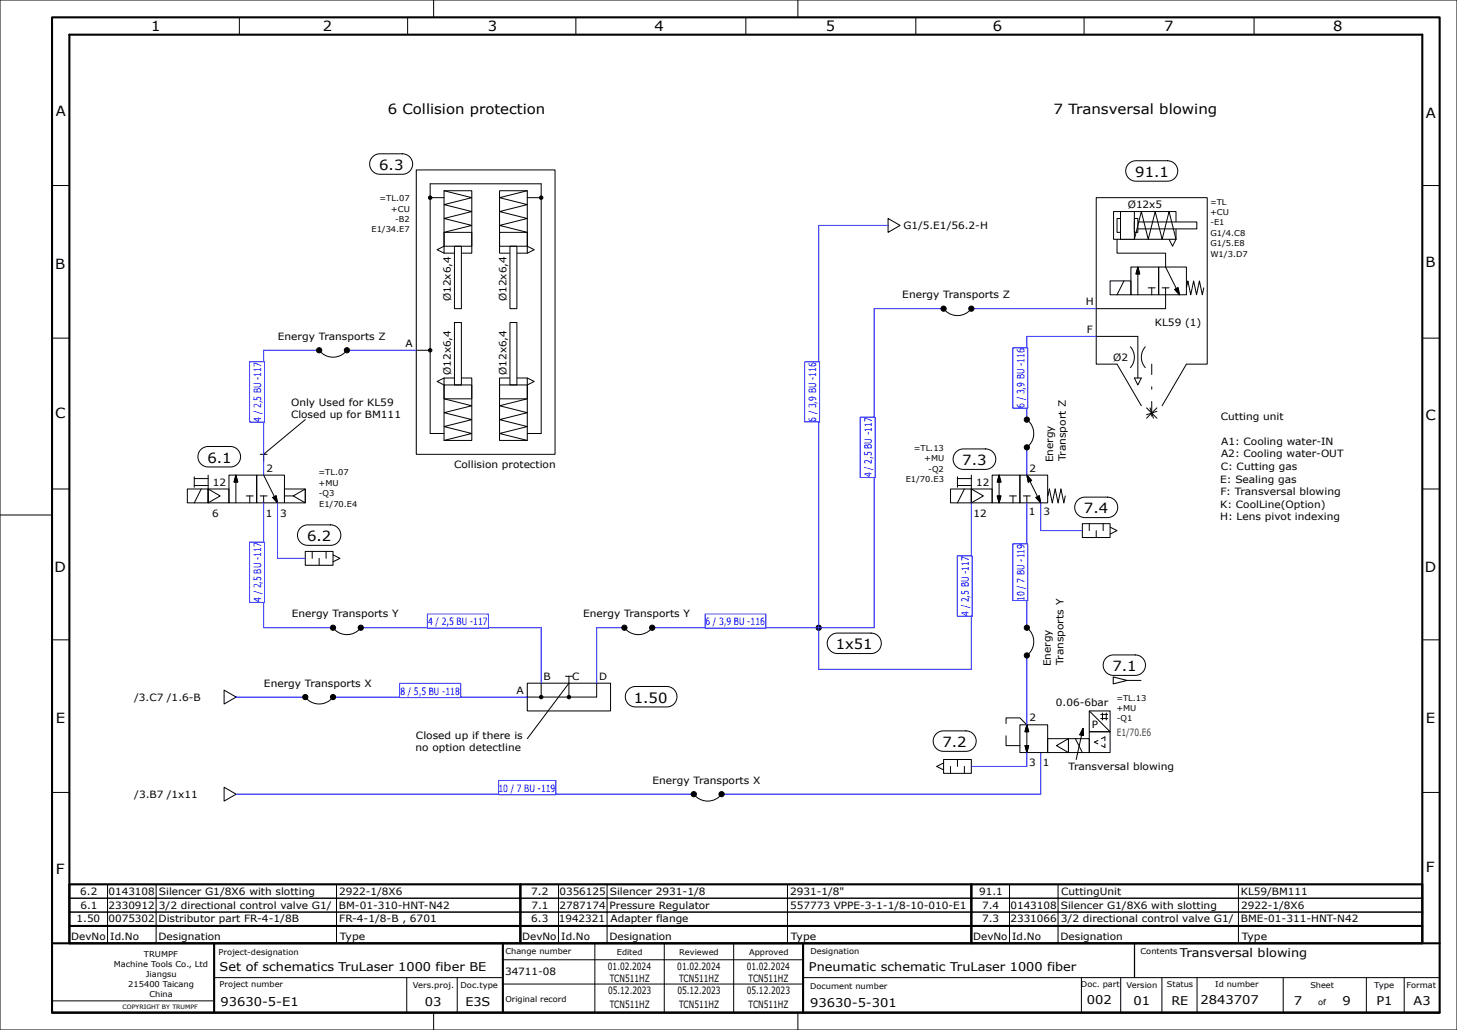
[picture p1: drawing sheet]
<svg xmlns="http://www.w3.org/2000/svg" width="420mm" height="297mm" viewBox="0 0 420 297" stroke-linecap="round" stroke-linejoin="round" font-family="sans-serif">
<path d="M15 5h400v287h-400zM15 272h400M20 272v-262h390v262M61.7 272.2v19.8M145 272v19.8M231.5 272.2v19.7M15 292h400" fill="none" stroke="#000" stroke-width=".6"/>
<g fill="none" stroke="#000" stroke-width=".29">
<path d="M0 0h420v297h-420zM69 5v5M117.5 5v5M125 0v5M166 5v5M215 5v5M230 0v5M264 5v5M312.5 5v5M361.5 5v5M15 53.5h5M410 53.5h5"/>
<path d="M256 63l3.5 2-3.5 2zM337 69l1 2 1-2M15 97.5h5M331 83h2M332 83v2M335 83h2M336 83v2M410 97.5h5M88 121l-11.9 9.9M0 148.5h15M15 141h5M410 141h5"/>
<path d="M15 184.5h5M64.6 199l3.5 2-3.5 2zM152 197h24v8h-24zM156 197v4M172 197v4h-20M410 184.5h5M164 201v-4l-12 16M15 228.5h5M64.6 227l3.5 2-3.5 2zM410 228.5h5M144.8 276.8h86.7M171.5 272v20"/>
<path d="M191.5 272v20M211.5 272v20M327 271.8v10M327.1 271.8v10M14.9 288.6h46.6M61.7 281.9h83.1M117.3 281.9v10M125 292v5M131.8 281.9v10.1M144.8 283.8h86.7M230 292v5M231.3 281.9h183.6"/>
<path d="M311.7 281.9v10M323.1 282v10M334.9 282v10M345.1 281.9v10.1M369.9 281.9v9.8M393.9 281.9v10M404.8 281.9v10"/>
</g>
<g fill="#000" stroke="#000" stroke-width=".29">
<circle cx="156" cy="201" r=".5"/>
<circle cx="164" cy="201" r=".5"/>
</g>
<path d="M300 217v12" fill="none" stroke="#00f" stroke-width=".29"/>
<path d="M322 63h1v4h-1z" fill-rule="evenodd" fill="#fff" stroke="#000" stroke-width=".29"/>
<path d="M321 61h18v8h-18zM326 77h8v8h-8zM328 77l.5 2h-1zM328 79v6M334 77h8v8h-8zM336 77l3.1 6.2M320 81h6v4h-6zM324 81l-2 4M336 85v4h-20M338.6 83.5l1-.5 .4 2zM342 83l.4-2 .8 4 .9-4 .8 4 .9-4 .8 4 .4-2" fill="none" stroke="#000" stroke-width=".29"/>
<g fill="#000" stroke="#000" stroke-width=".29">
<path d="M328 77l.5 2h-1z" fill-rule="evenodd"/>
<path d="M338.6 83.5l1-.5 .4 2z" fill-rule="evenodd"/>
</g>
<g fill="#fff" stroke="#000" stroke-width=".29">
<path d="M323 61h4v8h-4z" fill-rule="evenodd"/>
<path d="M327 64h18v2h-18z" fill-rule="evenodd"/>
</g>
<path d="M322 69v4h14v4" fill="none" stroke="#000" stroke-width=".29"/>
<path d="M327 63h1v4h-1z" fill-rule="evenodd" fill="#fff" stroke="#000" stroke-width=".29"/>
<g fill="none" stroke="#000" stroke-width=".29">
<path d="M128 55h8v18h-8zM327 69l2-8 2 8 2-8 2 8 2-8 2 8M316 97h12v12M325.9 100a4.5 4.5 0 0 1 0 6M327 109h2l-1 2zM329 117l-7-12h-6v-48h32v48h-6l-7 12M330.1 100a4.5 4.5 0 0 0 0 6M330.5 117.6l3 3M331.5 117.6l1 3M333.5 117.6l-3 3M333.5 118.6l-3 1M276 137.5v3"/>
<path d="M276 138h4M280 137v4M286 137h8v8h-8zM288 137l.5 2h-1zM288 137v6M294 137h8v8h-8zM296 137l1.4 1.5-1 .5zM296.9 138.8l2.2 4.4M274 141h6v4h-6zM276 140h4M278 141l-2 4M280 141l3.5 2-3.5 2z"/>
<path d="M280 141h6v4h-6zM287.5 143h1l-.5 2zM291 143h2M292 143v2M295 143h2M296 143v2M298.6 143.5l1-.5 .4 2zM302.1 143l.4-2 .8 4 .9-4 .8 4 .8-4 .9 4 .4-2"/>
</g>
<path d="M332 120v-15" fill="none" stroke="#000" stroke-width=".29" stroke-dasharray="4.2 3.5 .7 3.5"/>
<path d="M288 137l.5 2h-1zM296 137l1.4 1.5-1 .5zM287.5 143h1l-.5 2zM298.6 143.5l1-.5 .4 2z" fill="#000" stroke="#000" stroke-width=".29"/>
<path d="M296 97h20" fill="none" stroke="#00f" stroke-width=".29"/>
<path d="M131 71h2v18h-2z" fill-rule="evenodd" fill="#fff" stroke="#000" stroke-width=".29"/>
<path d="M128 55l8 2-8 2 8 2-8 2 8 2-8 2M144 55h8v18h-8zM128 67h8v4h-8zM128 71l-2 1 2 1" fill="none" stroke="#000" stroke-width=".29"/>
<path d="M147 71h2v18h-2z" fill-rule="evenodd" fill="#fff" stroke="#000" stroke-width=".29"/>
<path d="M152 55l-8 2 8 2-8 2 8 2-8 2 8 2M144 67h8v4h-8zM152 71l2 1-2 1M128 109h8v18h-8z" fill="none" stroke="#000" stroke-width=".29"/>
<path d="M131 93h2v18h-2z" fill-rule="evenodd" fill="#fff" stroke="#000" stroke-width=".29"/>
<path d="M128 111h8v4h-8zM128 115l8 2-8 2 8 2-8 2 8 2-8 2M128 109l-2 1 2 1M144 109h8v18h-8z" fill="none" stroke="#000" stroke-width=".29"/>
<path d="M147 93h2v18h-2z" fill-rule="evenodd" fill="#fff" stroke="#000" stroke-width=".29"/>
<g fill="none" stroke="#000" stroke-width=".29">
<path d="M120 49h40v82h-40zM124 57h4M152 57h4M120 101h4M144 111h8v4h-8zM152 115l-8 2 8 2-8 2 8 2-8 2 8 2M152 109l2 1-2 1M56 137.5v3M56 138h4M60 137v4M66 137h8v8h-8zM68 137l.5 2h-1z"/>
<path d="M68 139v6M74 137h8v8h-8zM75 131h2M76 131v2M76 137l3.1 6.2M128 125h-4v-72h32v72h-4M54 141h6v4h-6zM56 140h4M58 141l-2 4M60 141l3.5 2-3.5 2zM60 141h6v4h-6zM71 143h2"/>
<path d="M72 143v2M75 143h2M76 143v2M78.6 143.5l1-.5 .4 2zM82 141h6v4h-6zM82 143h2.6M84.5 143l3.5-2v4zM88 159h8v4h-8zM90 159v2M94 159v2M312 151h8v4h-8zM314 151v2"/>
<path d="M316 153v2M318 151v2M320 152l2 1-2 1M92 161v2M96 160l2 1-2 1M163 195h2M164 195v2M324.9 196.2h4M272 219h8v4h-8zM272 220l-2 1 2 1M276 219v2M294 209h8v8h-8z"/>
<path d="M295.5 215h1l-.5 2zM296 209l.5 2h-1zM296 209v6M302 213h6v4h-6zM304.5 215l3.5-2v4zM308 213h6v4h-6zM310 213l2 4M311.8 212l-1.6 7M312.2 210l.1 2.1-1-.2zM314 205h6v6h-6zM314 211h6v6h-6zM314 205l6 6"/>
<path d="M316.5 213.5l-1 .5 1 .5M317.3 206h2M317.3 207.2h2M317.5 213l1-.5v1.1M317.8 205.6v2M318.5 214.5v1l-1-.5M318.9 205.6v2M274 221v2M278 221v2M20 259h390M20 255h390M31 255v17"/>
<path d="M45 255v12M97 255v17M161 255v17M175 255v12M227 255v17M291 255v17M305 255v12M357 255v17M20 267h390M20 263h390M45 267.2v4.8M175 267.2v4.8"/>
<path d="M305 267.2v4.8"/>
</g>
<g fill="#000" stroke="#000" stroke-width=".29">
<path d="M68 137l.5 2h-1z" fill-rule="evenodd"/>
<path d="M78.6 143.5l1-.5 .4 2z" fill-rule="evenodd"/>
<path d="M296 209l.5 2h-1z" fill-rule="evenodd"/>
<path d="M295.5 215h1l-.5 2z" fill-rule="evenodd"/>
<path d="M312.2 210l.1 2.1-1-.2z" fill-rule="evenodd"/>
<circle cx="124" cy="57" r=".5"/>
<circle cx="156" cy="57" r=".5"/>
<circle cx="124" cy="101" r=".5"/>
<circle cx="236" cy="181" r=".75"/>
</g>
<path d="M256 65h-20v128h44v-48M296 97v40M316 89h-64v92h-80v16M120 101h-44v36M76 145v36h80v16M80 145v16h8M296 145v64M300 145v8h12M68 201h84M296 217v4h-16M68 229h232" fill="none" stroke="#00f" stroke-width=".29"/>
<path d="M296 209l-2-2h-4v8h4" fill="none" stroke="#000" stroke-width=".29" stroke-dasharray="8.5 3.5"/>
<path d="M150 255v12M280 255v12M20 267h130v5h-130zM20 267v-12h390v12M150 267h130v5h-130zM280 267h130v5h-130z" fill="none" stroke="#000" stroke-width=".6"/>
<path d="M320.9 195.2l4 1-4 1z" fill="none" stroke="#000" stroke-width=".3"/>
<g fill="#fff" stroke="#000" stroke-width=".29">
<path d="M181.4 198.6l1.1-.6 .7-.1h9a2.95 2.95 0 0 1 2.9 3 2.95 2.95 0 0 1-2.9 3h-9a2.95 2.95 0 0 1-2.8-2 2.95 2.95 0 0 1 1-3.3z" fill-rule="evenodd"/>
<path d="M325.6 47l1.2-.6h.7h9a2.95 2.95 0 0 1 3 2.9 2.95 2.95 0 0 1-3 2.9h-9a2.95 2.95 0 0 1-2.8-1.9 2.95 2.95 0 0 1 .9-3.3z" fill-rule="evenodd"/>
<path d="M275.4 130.6a2.94 2.94 0 0 1 2.3-1.1h6.4a2.95 2.95 0 0 1 2.9 2.9 2.95 2.95 0 0 1-2.9 3h-6.4a2.95 2.95 0 0 1-2.7-1.7 2.95 2.95 0 0 1 .4-3.1z" fill-rule="evenodd"/>
<path d="M107.2 45.5a2.94 2.94 0 0 1 2.3-1.1h6.5a2.95 2.95 0 0 1 2.9 2.9 2.95 2.95 0 0 1-2.9 3h-6.5a2.95 2.95 0 0 1-2.7-1.7 2.95 2.95 0 0 1 .4-3.1z" fill-rule="evenodd"/>
<path d="M58.2 129.4l1.1-.6h.7h6.4a2.95 2.95 0 0 1 3 2.9 2.95 2.95 0 0 1-3 2.9h-6.4a2.95 2.95 0 0 1-2.8-1.9 2.95 2.95 0 0 1 1-3.3z" fill-rule="evenodd"/>
<path d="M239.6 183.2l1.1-.6h.7h9.7a2.95 2.95 0 0 1 3 2.9 2.95 2.95 0 0 1-3 3h-9.7a2.95 2.95 0 0 1-2.8-2 2.95 2.95 0 0 1 1-3.3z" fill-rule="evenodd"/>
<path d="M86.4 152.5a2.94 2.94 0 0 1 2.3-1.1h6.6a2.95 2.95 0 0 1 3 2.9 2.95 2.95 0 0 1-3 2.9h-6.6a2.95 2.95 0 0 1-2.7-1.6 2.95 2.95 0 0 1 .4-3.1z" fill-rule="evenodd"/>
<path d="M310.4 144.5a2.94 2.94 0 0 1 2.3-1.1h6.6a2.95 2.95 0 0 1 2.9 2.9 2.95 2.95 0 0 1-2.9 3h-6.6a2.95 2.95 0 0 1-2.6-1.7 2.95 2.95 0 0 1 .3-3.1z" fill-rule="evenodd"/>
<path d="M318.6 190a2.94 2.94 0 0 1 2.4-1.1h6.3a2.95 2.95 0 0 1 2.9 2.9 2.95 2.95 0 0 1-2.9 2.9h-6.3a2.95 2.95 0 0 1-2.7-1.6 2.95 2.95 0 0 1 .3-3.1z" fill-rule="evenodd"/>
<path d="M270.1 211.4l1.2-.6h.7h6.4a2.95 2.95 0 0 1 3 2.9 2.95 2.95 0 0 1-3 3h-6.4a2.95 2.95 0 0 1-2.8-2 2.95 2.95 0 0 1 .9-3.3z" fill-rule="evenodd"/>
</g>
<g fill="#fff" stroke="#fff" stroke-width=".29">
<path d="M200.8 228.2h6.4v1.5h-6.4z" fill-rule="evenodd"/>
<path d="M88.8 200.2h6.4v1.5h-6.4z" fill-rule="evenodd"/>
<path d="M180.8 180.2h6.4v1.5h-6.4z" fill-rule="evenodd"/>
<path d="M96.8 180.2h6.4v1.5h-6.4z" fill-rule="evenodd"/>
<path d="M272.8 88.2h6.4v1.5h-6.4z" fill-rule="evenodd"/>
<path d="M92.8 100.2h6.4v1.5h-6.4z" fill-rule="evenodd"/>
<path d="M295.2 181.8h1.5v6.4h-1.5z" fill-rule="evenodd"/>
<path d="M295.2 121.8h1.5v6.4h-1.5z" fill-rule="evenodd"/>
</g>
<path d="M272 89a5 5 0 0 0 8 0M92 101a5 5 0 0 0 8 0M296 121a5 5 0 0 1 0 8M96 181a5 5 0 0 0 8 0M180 181a5 5 0 0 0 8 0M296 181a5 5 0 0 1 0 8M88 201a5 5 0 0 0 8 0M200 229a5 5 0 0 0 8 0" fill="none" stroke="#000" stroke-width=".29"/>
<g fill="#000" stroke="#000" stroke-width=".29">
<circle cx="272" cy="89" r=".75"/>
<circle cx="280" cy="89" r=".75"/>
<circle cx="92" cy="101" r=".75"/>
<circle cx="100" cy="101" r=".75"/>
<circle cx="296" cy="121" r=".75"/>
<circle cx="296" cy="129" r=".75"/>
<circle cx="96" cy="181" r=".75"/>
<circle cx="104" cy="181" r=".75"/>
<circle cx="180" cy="181" r=".75"/>
<circle cx="188" cy="181" r=".75"/>
<circle cx="296" cy="181" r=".75"/>
<circle cx="296" cy="189" r=".75"/>
<circle cx="88" cy="201" r=".75"/>
<circle cx="96" cy="201" r=".75"/>
<circle cx="200" cy="229" r=".75"/>
<circle cx="208" cy="229" r=".75"/>
</g>
<g fill="#fff" stroke="#00f" stroke-width=".29">
<path d="M143.7 225.1h16.6v4h-16.6z" fill-rule="evenodd"/>
<path d="M115.2 197.1h17.6v4.1h-17.6z" fill-rule="evenodd"/>
<path d="M123.2 177.1h17.6v4h-17.6z" fill-rule="evenodd"/>
<path d="M71.9 104.3h4.4v17.4h-4.4z" fill-rule="evenodd"/>
<path d="M71.9 156.3h4.4v17.4h-4.4z" fill-rule="evenodd"/>
<path d="M203.2 177.1h17.6v4h-17.6z" fill-rule="evenodd"/>
<path d="M231.9 104.3h4.4v17.4h-4.4z" fill-rule="evenodd"/>
<path d="M275.9 160.3h4.4v17.4h-4.4z" fill-rule="evenodd"/>
<path d="M247.9 120.3h4.4v17.4h-4.4z" fill-rule="evenodd"/>
<path d="M291.9 156.8h4.4v16.4h-4.4z" fill-rule="evenodd"/>
<path d="M291.9 100.3h4.4v17.4h-4.4z" fill-rule="evenodd"/>
</g>
<g font-size="4">
<text x="43.6" y="9">1</text>
<text x="93.1" y="9">2</text>
<text x="140.7" y="9">3</text>
<text x="188.7" y="9">4</text>
<text x="238.1" y="9">5</text>
<text x="286.2" y="9">6</text>
<text x="335.6" y="9">7</text>
<text x="384.3" y="9">8</text>
<text x="16.1" y="33.5">A</text>
<text x="111.8" y="33">6 Collision protection</text>
<text x="303.7" y="33">7 Transversal blowing</text>
<text x="411" y="34">A</text>
<text x="109.3" y="49">6.3</text>
<text x="327.3" y="51">91.1</text>
<text x="15.9" y="77.5">B</text>
<text x="410.9" y="77">B</text>
<text x="16" y="120.5">C</text>
<text x="411" y="121">C</text>
<text x="59.8" y="133.4">6.1</text>
<text x="277.4" y="134.1">7.3</text>
<text x="312.4" y="148">7.4</text>
<text x="88.5" y="156">6.2</text>
<text x="15.8" y="165">D</text>
<text x="410.7" y="165">D</text>
<text x="240.9" y="187.2">1x51</text>
<text x="320.6" y="193.5">7.1</text>
<text x="182.7" y="202.6">1.50</text>
<text x="16.1" y="208.5">E</text>
<text x="411" y="208.5">E</text>
<text x="271.6" y="215.4">7.2</text>
<text x="411" y="251.5">F</text>
<text x="16.1" y="252">F</text>
</g>
<g font-size="3.5">
<text x="340.1" y="275.9">Transversal blowing</text>
<text x="63.3" y="280">Set of schematics TruLaser 1000 fiber BE</text>
<text x="233.2" y="280">Pneumatic schematic TruLaser 1000 fiber</text>
<text x="63.6" y="290">93630-5-E1</text>
<text x="122.4" y="290">03</text>
<text x="134.2" y="290">E3S</text>
<text x="233.5" y="290.2">93630-5-301</text>
<text x="313.3" y="289.6">002</text>
<text x="326.8" y="289.8">01</text>
<text x="337.7" y="289.7">RE</text>
<text x="346" y="289.6">2843707</text>
<text x="373" y="289.9">7</text>
<text x="387" y="289.9">9</text>
<text x="396.8" y="289.9">P1</text>
<text x="407.5" y="289.9">A3</text>
</g>
<g font-size="2.9">
<text x="325.1" y="60">Ø12x5</text>
<text x="260.4" y="66">G1/5.E1/56.2-H</text>
<text x="130" y="86.8" transform="rotate(-90 130 86.8)">Ø12x6,4</text>
<text x="146" y="86.8" transform="rotate(-90 146 86.8)">Ø12x6,4</text>
<text x="260.1" y="86">Energy Transports Z</text>
<text x="313" y="88">H</text>
<text x="332.9" y="94">KL59 (1)</text>
<text x="80.1" y="98">Energy Transports Z</text>
<text x="116.9" y="100">A</text>
<text x="313.3" y="96">F</text>
<text x="320.9" y="104">Ø2</text>
<text x="130" y="108.1" transform="rotate(-90 130 108.1)">Ø12x6,4</text>
<text x="146" y="108.1" transform="rotate(-90 146 108.1)">Ø12x6,4</text>
<text x="83.9" y="117">Only Used for KL59</text>
<text x="83.9" y="120.6">Closed up for BM111</text>
<text x="351.9" y="121">Cutting unit</text>
<text x="352" y="128.3">A1: Cooling water-IN</text>
<text x="352" y="131.9">A2: Cooling water-OUT</text>
<text x="76.8" y="136">2</text>
<text x="130.9" y="135">Collision protection</text>
<text x="296.8" y="136">2</text>
<text x="303.6" y="133.3" transform="rotate(-90 303.6 133.3)">Energy</text>
<text x="307.2" y="133" transform="rotate(-90 307.2 133)">Transport Z</text>
<text x="351.9" y="135.5">C: Cutting gas</text>
<text x="61.4" y="140">12</text>
<text x="281.4" y="140">12</text>
<text x="351.7" y="139.2">E: Sealing gas</text>
<text x="351.8" y="142.8">F: Transversal blowing</text>
<text x="61.2" y="149">6</text>
<text x="76.6" y="149">1</text>
<text x="80.8" y="149">3</text>
<text x="280.6" y="149">12</text>
<text x="296.6" y="148.5">1</text>
<text x="300.8" y="148.5">3</text>
<text x="351.7" y="146.4">K: CoolLine(Option)</text>
<text x="351.7" y="150">H: Lens pivot indexing</text>
<text x="84.1" y="178">Energy Transports Y</text>
<text x="168.1" y="178">Energy Transports Y</text>
<text x="306.5" y="191.8" transform="rotate(-90 306.5 191.8)">Transports Y</text>
<text x="156.7" y="196">B</text>
<text x="164.9" y="196">C</text>
<text x="172.7" y="196">D</text>
<text x="302.9" y="192.1" transform="rotate(-90 302.9 192.1)">Energy</text>
<text x="38.7" y="202">/3.C7 /1.6-B</text>
<text x="76.1" y="198">Energy Transports X</text>
<text x="148.9" y="200">A</text>
<text x="304.4" y="203.5">0.06-6bar</text>
<text x="296.8" y="208">2</text>
<text x="119.9" y="213">Closed up if there is</text>
<text x="314.7" y="210">P</text>
<text x="119.8" y="216.6">no option detectline</text>
<text x="296.7" y="221">3</text>
<text x="300.6" y="221">1</text>
<text x="188.1" y="226">Energy Transports X</text>
<text x="308" y="222">Transversal blowing</text>
<text x="38.7" y="230">/3.B7 /1x11</text>
<text x="23.1" y="258">6.2</text>
<text x="23.2" y="262">6.1</text>
<text x="31.3" y="262">2330912</text>
<text x="31.3" y="258">0143108</text>
<text x="45.8" y="262">3/2 directional control valve G1/</text>
<text x="45.8" y="258">Silencer G1/8X6 with slotting</text>
<text x="97.7" y="262">BM-01-310-HNT-N42</text>
<text x="97.8" y="258">2922-1/8X6</text>
<text x="153.2" y="258">7.2</text>
<text x="153.2" y="262">7.1</text>
<text x="161.3" y="262">2787174</text>
<text x="161.3" y="258">0356125</text>
<text x="175.7" y="262">Pressure Regulator</text>
<text x="175.8" y="258">Silencer 2931-1/8</text>
<text x="227.8" y="262">557773 VPPE-3-1-1/8-10-010-E1</text>
<text x="227.8" y="258">2931-1/8&quot;</text>
<text x="282.3" y="258">91.1</text>
<text x="283.1" y="262">7.4</text>
<text x="291.3" y="262">0143108</text>
<text x="305.8" y="262">Silencer G1/8X6 with slotting</text>
<text x="305.9" y="258">CuttingUnit</text>
<text x="357.7" y="258">KL59/BM111</text>
<text x="357.8" y="262">2922-1/8X6</text>
<text x="22.1" y="266">1.50</text>
<text x="31.3" y="266">0075302</text>
<text x="45.7" y="266">Distributor part FR-4-1/8B</text>
<text x="97.8" y="266">FR-4-1/8-B , 6701</text>
<text x="153.2" y="266">6.3</text>
<text x="161.1" y="266">1942321</text>
<text x="176" y="266">Adapter flange</text>
<text x="283.2" y="266">7.3</text>
<text x="291.3" y="266">2331066</text>
<text x="305.8" y="266">3/2 directional control valve G1/</text>
<text x="357.7" y="266">BME-01-311-HNT-N42</text>
<text x="20.6" y="271">DevNo</text>
<text x="31.8" y="271">Id.No</text>
<text x="45.7" y="271">Designation</text>
<text x="98" y="271">Type</text>
<text x="150.6" y="271">DevNo</text>
<text x="161.8" y="271">Id.No</text>
<text x="175.7" y="271">Designation</text>
<text x="228" y="271">Type</text>
<text x="280.6" y="271">DevNo</text>
<text x="291.8" y="271">Id.No</text>
<text x="305.7" y="271">Designation</text>
<text x="358" y="271">Type</text>
<text x="145.6" y="281">34711-08</text>
<text x="175.2" y="279.8">01.02.2024</text>
<text x="195.2" y="279.8">01.02.2024</text>
<text x="215.2" y="279.8">01.02.2024</text>
<text x="175.3" y="286.8">05.12.2023</text>
<text x="175.8" y="283.3">TCN511HZ</text>
<text x="195.3" y="286.8">05.12.2023</text>
<text x="195.8" y="283.3">TCN511HZ</text>
<text x="215.3" y="286.8">05.12.2023</text>
<text x="215.8" y="283.3">TCN511HZ</text>
<text x="175.8" y="290.8">TCN511HZ</text>
<text x="195.8" y="290.8">TCN511HZ</text>
<text x="215.8" y="290.8">TCN511HZ</text>
</g>
<g font-size="2.9" fill="#00f">
<text x="295.3" y="117.6" transform="rotate(-90 295.3 117.6)">6 / 3,9 BU -116</text>
<text x="75.3" y="121.5" transform="rotate(-90 75.3 121.5)">4 / 2,5 BU -117</text>
<text x="235.3" y="121.6" transform="rotate(-90 235.3 121.6)">6 / 3,9 BU -116</text>
<text x="251.3" y="137.5" transform="rotate(-90 251.3 137.5)">4 / 2,5 BU -117</text>
<text x="75.3" y="173.5" transform="rotate(-90 75.3 173.5)">4 / 2,5 BU -117</text>
<text x="295.3" y="173.3" transform="rotate(-90 295.3 173.3)">10 / 7 BU -119</text>
<text x="279.3" y="177.5" transform="rotate(-90 279.3 177.5)">4 / 2,5 BU -117</text>
<text x="123.5" y="180.3">4 / 2,5 BU -117</text>
<text x="203.4" y="180.3">6 / 3,9 BU -116</text>
<text x="115.5" y="200.3">8 / 5,5 BU -118</text>
<text x="143.7" y="228.3">10 / 7 BU -119</text>
</g>
<text font-size="2.9" fill="#b60000" x="321.9" y="212.1">E1/70.E6</text>
<g font-size="2.3">
<text x="109.4" y="58">=TL.07</text>
<text x="348.8" y="59">=TL</text>
<text x="112.7" y="61">+CU</text>
<text x="113.9" y="64">-B2</text>
<text x="348.8" y="62">+CU</text>
<text x="348.9" y="65">-E1</text>
<text x="107.1" y="67">E1/34.E7</text>
<text x="348.9" y="68">G1/4.C8</text>
<text x="348.9" y="71">G1/5.E8</text>
<text x="348.9" y="74">W1/3.D7</text>
<text x="263.4" y="130">=TL.13</text>
<text x="91.8" y="137">=TL.07</text>
<text x="266.4" y="133">+MU</text>
<text x="267.6" y="136">-Q2</text>
<text x="91.8" y="140">+MU</text>
<text x="91.9" y="143">-Q3</text>
<text x="261.1" y="139">E1/70.E3</text>
<text x="92" y="146.3">E1/70.E4</text>
<text x="321.8" y="202">=TL.13</text>
<text x="321.8" y="205">+MU</text>
<text x="321.9" y="208">-Q1</text>
<text x="41.5" y="275.8">TRUMPF</text>
<text x="63" y="275.4">Project-designation</text>
<text x="145.7" y="275">Change number</text>
<text x="177.8" y="275.3">Edited</text>
<text x="195.8" y="275.3">Reviewed</text>
<text x="215.9" y="275.3">Approved</text>
<text x="233.6" y="275.1">Designation</text>
<text x="328.8" y="275">Contents</text>
<text x="32.8" y="278.8">Machine Tools Co., Ltd</text>
<text x="42.1" y="281.7">Jiangsu</text>
<text x="37" y="284.6">215400 Taicang</text>
<text x="43.1" y="287.5">China</text>
<text x="63.3" y="284.7">Project number</text>
<text x="119" y="285">Vers.proj.</text>
<text x="132.7" y="285">Doc.type</text>
<text x="233.5" y="285.2">Document number</text>
<text x="311.6" y="284.7">Doc. part</text>
<text x="324.7" y="284.8">Version</text>
<text x="336.4" y="284.7">Status</text>
<text x="350.3" y="284.7">Id number</text>
<text x="377.8" y="284.9">Sheet</text>
<text x="396.1" y="284.9">Type</text>
<text x="405.5" y="284.9">Format</text>
<text x="145.7" y="289">Original record</text>
<text x="379.9" y="289.9">of</text>
</g>
<text font-size="1.7" x="35.3" y="290.8">COPYRIGHT BY TRUMPF</text>
</svg>
